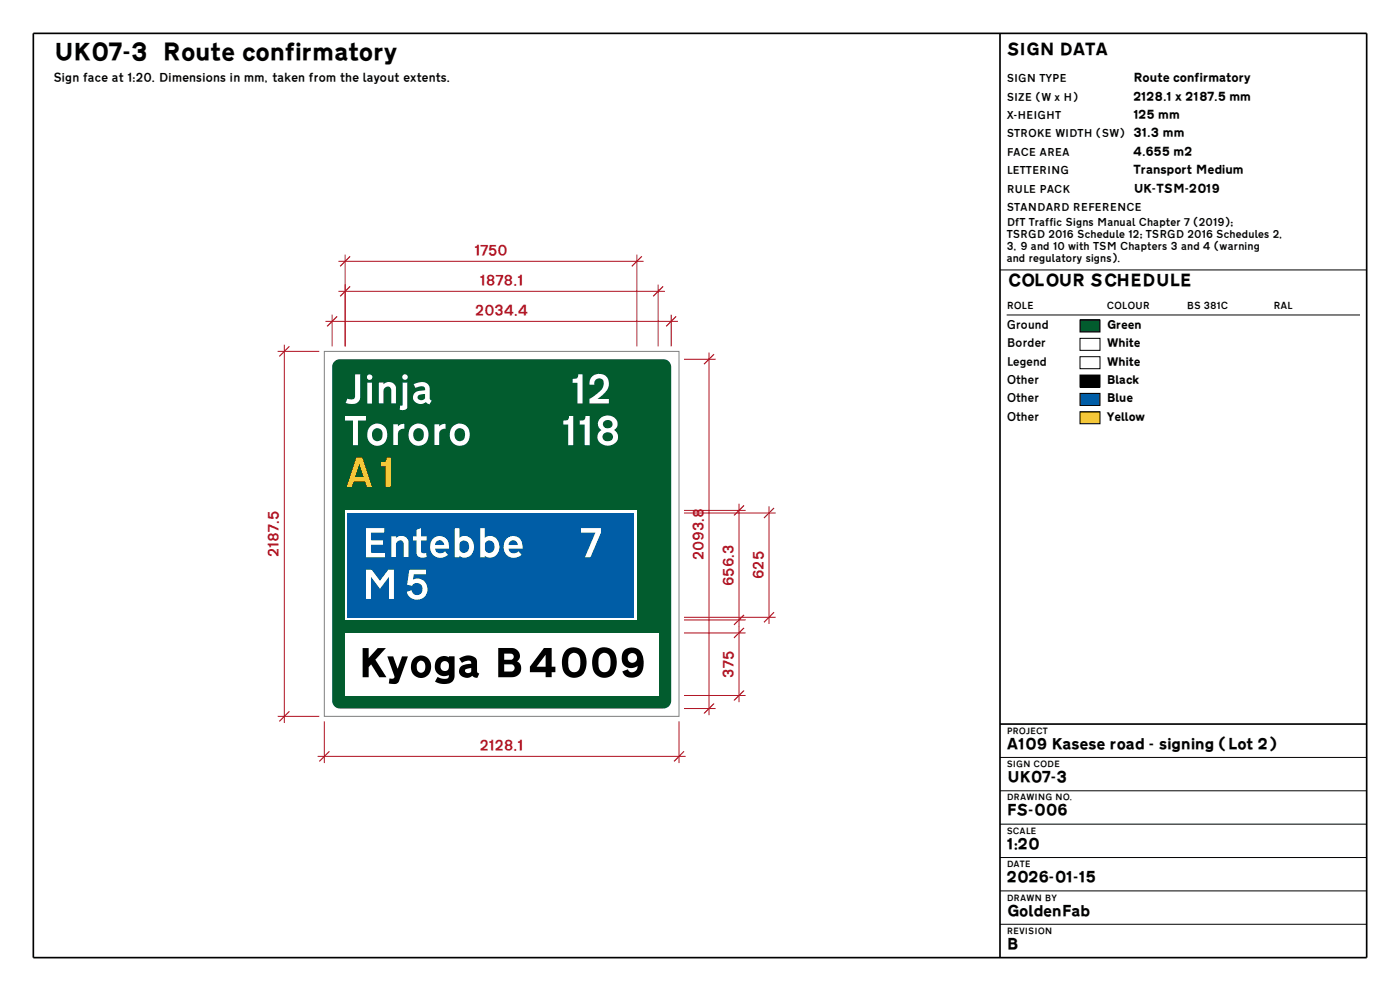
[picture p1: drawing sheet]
<svg xmlns="http://www.w3.org/2000/svg" width="420mm" height="297mm" viewBox="0 0 420 297" stroke-linecap="round" stroke-linejoin="round" font-family="sans-serif">
<path d="M100.3 108.3l.8-.5 .9-.1h97a2.34 2.34 0 0 1 2.4 2.3v100a2.34 2.34 0 0 1-2.4 2.3h-97a2.34 2.34 0 0 1-2.4-2.3v-100l.2-.9z" fill-rule="evenodd" fill="#025c2e"/>
<g fill="#fff">
<path d="M106.5 112.2h1.6v7a2.09 2.09 0 0 1-2.3 1.9l-2.1-.4 .5-1.2 1.8 .2 .5-.7zM110.2 114.7h1.4v6.2h-1.4zM110.1 113a.84 .84 0 0 1 1.6 0 .84 .84 0 0 1-1.6 0zM113.7 114.6h1.3v.6a2.2 2.2 0 0 1 3.8 .9v4.8h-1.4v-4.1a1.16 1.16 0 0 0-1.1-.9 1.16 1.16 0 0 0-1.2 .8l-.1 4.2h-1.3zM120.8 114.7h1.4v7a1.11 1.11 0 0 1-.4 1.1 1.11 1.11 0 0 1-1.2 .1 .49 .49 0 0 1-.6-.1 .49 .49 0 0 1 0-.6v-.7l.8-.1zM120.9 112.4a.83 .83 0 0 1 1.4 .4 .83 .83 0 0 1-1 1 .83 .83 0 0 1-.5-1.3zM124.1 115.1l2.4-.6a2.08 2.08 0 0 1 2.4 1.7v3.4l.6 .5-.7 1.1-.4-.2a.78 .78 0 0 0-1.2-.1 2.22 2.22 0 0 1-2.4-.3 2.22 2.22 0 0 1-.8-2.3 2.87 2.87 0 0 1 2.5-1.2l1-.1a1.06 1.06 0 0 0-.4-1.1 1.06 1.06 0 0 0-1.2-.1l-1.3 .4zM125.6 118.4a.98 .98 0 0 0 0 1.4 .98 .98 0 0 0 1.3 0l.6-.5v-1.2z" fill-rule="evenodd"/>
<path d="M103.5 124.6h6.3v1.4h-2.4v7.4h-1.5v-7.4h-2.4zM111.2 127.7l1.7-.8a3.4 3.4 0 0 1 3.3 2.9 3.4 3.4 0 0 1-2.3 3.7l-.4 .1a3 3 0 0 1-3.3-3.1v-.1a3.8 3.8 0 0 1 1-2.7zM112.2 128.7a2.13 2.13 0 0 0 1 3.5 1.97 1.97 0 0 0 1.6-1.9 1.62 1.62 0 0 0-.8-1.7 1.62 1.62 0 0 0-1.8 .1zM118 127.2h1.4v.6l.9-.7 1-.1v1.5a1.95 1.95 0 0 0-1.8 .9l-.1 4h-1.4zM123.6 127.7l1.7-.8a3.4 3.4 0 0 1 3.2 2.9 3.4 3.4 0 0 1-2.2 3.7l-.5 .1a3 3 0 0 1-3.2-3.1v-.1a3.8 3.8 0 0 1 1-2.7zM124.5 128.7a2.13 2.13 0 0 0 1 3.5 1.97 1.97 0 0 0 1.6-1.9 1.62 1.62 0 0 0-.7-1.7 1.62 1.62 0 0 0-1.9 .1zM130.4 127.2h1.4v.6l.9-.7 1-.1v1.5a1.95 1.95 0 0 0-1.9 .9v4h-1.4zM136 127.7l1.6-.8a3.4 3.4 0 0 1 3.3 2.9 3.4 3.4 0 0 1-2.2 3.7l-.5 .1a3 3 0 0 1-3.3-3.1v-.1a3.8 3.8 0 0 1 1.1-2.7zM136.9 128.7a2.13 2.13 0 0 0 1 3.5 1.97 1.97 0 0 0 1.6-1.9 1.62 1.62 0 0 0-.7-1.7 1.62 1.62 0 0 0-1.9 .1z" fill-rule="evenodd"/>
</g>
<g fill="#ffc800">
<path d="M106.9 137.2h1.8l2.9 8.7h-1.5l-.6-1.6h-3.4l-.6 1.6h-1.5zM107.8 139l-1.3 4h2.6z" fill-rule="evenodd"/>
<path d="M114.2 138.5h1.2a.92 .92 0 0 0 .6-1.2l-.1-.1h1.3v8.7h-1.5v-6.2h-1.5z" fill-rule="evenodd"/>
</g>
<g fill="#fff">
<path d="M171.8 113.5h1.1a.92 .92 0 0 0 .6-1.2v-.1h1.3v8.7h-1.6v-6.2h-1.4zM177.5 113a2.92 2.92 0 0 1 3.1-.9 2.92 2.92 0 0 1 2 2.5v1.2l-.5 1.2-1.4 1.4-1.5 1.2h3.5v1.3h-5.8v-1.3l2.5-1.8a2.96 2.96 0 0 0 1.3-4.1 1.51 1.51 0 0 0-1.8-.1 1.51 1.51 0 0 0-.6 1.7h-1.4l.1-1.4z" fill-rule="evenodd"/>
<path d="M169 126h1.2a.92 .92 0 0 0 .5-1.2v-.1h1.3v8.7h-1.5v-6.2h-1.5zM173.9 126h1.2a.92 .92 0 0 0 .5-1.2v-.1h1.3v8.7h-1.5v-6.2h-1.5zM180.1 125.4l1-.7 1-.2a3.4 3.4 0 0 1 3.1 1.9l.1 .6a1.95 1.95 0 0 1-1.1 1.9 2.42 2.42 0 0 1 1.2 2 3.1 3.1 0 0 1-3.1 2.7 3.1 3.1 0 0 1-3.1-2.9l.5-1.2 .7-.6a2.21 2.21 0 0 1-.3-3.5zM181.2 126.3a1.33 1.33 0 0 0 0 1.5 1.33 1.33 0 0 0 1.4 .5 1.25 1.25 0 0 0 1-1.4 1.25 1.25 0 0 0-1.5-1zM181.1 130a1.42 1.42 0 0 0 0 1.5 1.42 1.42 0 0 0 1.3 .7 1.4 1.4 0 0 0 1.5-1.7 1.4 1.4 0 0 0-2-.9z" fill-rule="evenodd"/>
<path d="M103.5 153h87.5v32.8h-87.5z" fill-rule="evenodd"/>
</g>
<path d="M104.3 153.8h86v31.2h-86z" fill-rule="evenodd" fill="#005da6"/>
<g fill="#fff">
<path d="M109.8 158.3h5.5v1.3h-4v2.3h3.6v1.4h-3.6v2.3l4.2 .1v1.3h-5.7zM117.4 160.7h1.4v.6a2.2 2.2 0 0 1 3.7 .9v4.8h-1.4v-4.1a1.16 1.16 0 0 0-1-1 1.16 1.16 0 0 0-1.2 .9l-.1 4.2h-1.4zM125 158.8l1.3-.5v2.5h1.7v1.1h-1.7l.1 3.4a.95 .95 0 0 0 1.4 .4l.2 1.2-.6 .2a1.85 1.85 0 0 1-2.4-1.1v-4.1h-1.1v-1.1h1.1zM130.1 161.3a2.92 2.92 0 0 1 3.1-.2 2.92 2.92 0 0 1 1.5 2.6v.7h-4.2a1.72 1.72 0 0 0 1.3 1.4 1.72 1.72 0 0 0 1.7-.6l.9 1.1a3.1 3.1 0 0 1-3.4 .7 3.1 3.1 0 0 1-2-2.8v-.2a3.7 3.7 0 0 1 1.1-2.7zM130.8 162.4l-.3 .9h2.8l-.1-.2a1.4 1.4 0 0 0-.9-1.1 1.4 1.4 0 0 0-1.5 .4zM136.4 158.3h1.4v2.9a2.85 2.85 0 0 1 3.3 0 2.85 2.85 0 0 1 1.1 3.1 2.74 2.74 0 0 1-1.5 2.5 2.74 2.74 0 0 1-2.9-.2v.4h-1.4zM138.2 162.4l-.3 .6v1.7a1.55 1.55 0 0 0 2 .9 1.55 1.55 0 0 0 .8-2.1 1.51 1.51 0 0 0-.9-1.4 1.51 1.51 0 0 0-1.6 .3zM144.1 158.3h1.3v2.9a2.85 2.85 0 0 1 3.3 0 2.85 2.85 0 0 1 1.1 3.1 2.74 2.74 0 0 1-1.5 2.5 2.74 2.74 0 0 1-2.9-.2v.4h-1.3zM145.9 162.4l-.4 .6v1.7a1.55 1.55 0 0 0 2 .9 1.55 1.55 0 0 0 .8-2.1 1.51 1.51 0 0 0-.8-1.4 1.51 1.51 0 0 0-1.6 .3zM152.1 161.3a2.92 2.92 0 0 1 3.1-.2 2.92 2.92 0 0 1 1.6 2.6v.7h-4.2a1.72 1.72 0 0 0 1.2 1.4 1.72 1.72 0 0 0 1.8-.6l.9 1.1a3.1 3.1 0 0 1-3.4 .7 3.1 3.1 0 0 1-2-2.8v-.2a3.7 3.7 0 0 1 1-2.7zM152.9 162.4l-.3 .9h2.7v-.2a1.4 1.4 0 0 0-1-1.1 1.4 1.4 0 0 0-1.4 .4z" fill-rule="evenodd"/>
<path d="M109.8 170.8h1.7l2.5 3.3 2.5-3.3h1.7v8.7h-1.5v-6.6l-2.7 3.5-2.7-3.5v6.6h-1.5z" fill-rule="evenodd"/>
<path d="M122.8 170.8h5v1.3l-3.7 .1-.2 1.5a3.1 3.1 0 0 1 4.2 1.8 3.1 3.1 0 0 1-2.1 4.1 3.1 3.1 0 0 1-3.9-2.3l1.4-.4a1.69 1.69 0 0 0 1.9 1.4 1.83 1.83 0 0 0 1.3-1.9 1.83 1.83 0 0 0-1.7-1.7l-.9 .3-.5 .6-1.5-.3z" fill-rule="evenodd"/>
<path d="M174.3 158.3h6v1.4l-3.2 7.3h-1.6l3.1-7.4h-4.3z" fill-rule="evenodd"/>
<path d="M103.5 189.7h94v18.7h-94z" fill-rule="evenodd"/>
</g>
<g fill="#000">
<path d="M108.8 194.2h1.8v3l2.7-3h2.4l-3.1 3.5 3.3 5.3h-2.1l-2.2-3.5a.42 .42 0 0 0-.5-.2 .42 .42 0 0 0-.3 .4l-.2 .2v3.1h-1.8zM116.2 196.7h1.8l1.3 3.7 1.3-3.7h1.8l-3 7.9-.9 .4-1.8-.2 .2-1.5a.87 .87 0 0 0 .9 .1 .87 .87 0 0 0 .5-.8zM124.4 197.2a3.1 3.1 0 0 1 4.9 2.1 3.1 3.1 0 0 1-2.7 3.9 3.1 3.1 0 0 1-3.3-3.3l.4-1.9zM125.4 198.4a2.22 2.22 0 0 0 .6 3.2 1.62 1.62 0 0 0 1.6-2.1 1.27 1.27 0 0 0-.7-1.3 1.27 1.27 0 0 0-1.5 .2zM131.1 197.6a2.71 2.71 0 0 1 2-1l1.5 .4 .1-.3h1.7l-.1 6.3-.4 1-.7 .6a4.9 4.9 0 0 1-4.7-.4l.7-1.1a.24 .24 0 0 1 .2-.2 .24 .24 0 0 1 .2 .2l1.4 .3h1.1l.5-.5 .1-.6a2.85 2.85 0 0 1-4.3-2.5l.2-1.3zM132.6 198.4l-.4 1a1.28 1.28 0 0 0 .9 1.7 1.28 1.28 0 0 0 1.6-1.2 1.34 1.34 0 0 0-1.4-1.8zM137.8 197.3l2.2-.8a3.2 3.2 0 0 1 2.8 .9l.3 .8v2.5a.82 .82 0 0 0 .7 1.1l-.4 1a.83 .83 0 0 1-1.4 0l-.3-.3a2.35 2.35 0 0 1-2.5 .5 2.35 2.35 0 0 1-1.5-2.1 2.26 2.26 0 0 1 1.9-1.7l1.8-.3a.89 .89 0 0 0-.5-.9 .89 .89 0 0 0-1 .1l-1.3 .5zM139.7 200.6l-.2 .3a.98 .98 0 0 0 .6 .9 .98 .98 0 0 0 1.1-.3l.2-1.3z" fill-rule="evenodd"/>
<path d="M149.5 194.2h4.2a2.25 2.25 0 0 1 2.1 1.5 2.25 2.25 0 0 1-.7 2.5 2.55 2.55 0 0 1 1.2 2.8 2.55 2.55 0 0 1-2.4 1.9l-4.4 .1zM151.3 195.9v1.8h2.1a.93 .93 0 0 0 .7-1 .93 .93 0 0 0-1-.8zM151.3 199.1v2.2h1.9a1.08 1.08 0 0 0 1.2-1 1.08 1.08 0 0 0-1-1.2z" fill-rule="evenodd"/>
<path d="M163.2 194.2h2.3v5.6h1.1v1.6l-1.1 .1v1.4h-1.8v-1.4h-4.7v-1.7zM163.7 196.2l-2.7 3.6h2.7zM169.8 194.9a3.8 3.8 0 0 1 4.3-.3 3.8 3.8 0 0 1 1.9 3.9 4.5 4.5 0 0 1-1.2 3.6v.1a3.7 3.7 0 0 1-4.3 .5 3.7 3.7 0 0 1-1.9-3.8v-1.3a4.9 4.9 0 0 1 1.2-2.7zM171.1 196.2l-.6 1.2v2.3l.3 .9 .8 .8a1.91 1.91 0 0 0 2.5-2.1v-.8a2.06 2.06 0 0 0-.6-2.2 2.06 2.06 0 0 0-2.2-.4zM178.9 194.9a3.8 3.8 0 0 1 4.3-.3 3.8 3.8 0 0 1 1.8 3.9 4.5 4.5 0 0 1-1.1 3.6l-.1 .1a3.7 3.7 0 0 1-4.2 .5 3.7 3.7 0 0 1-2-3.8l.1-1.3a4.9 4.9 0 0 1 1.2-2.7zM180.1 196.2l-.5 1.2v2.3l.3 .9 .8 .8a1.91 1.91 0 0 0 2.4-2.1l.1-.8a2.06 2.06 0 0 0-.6-2.2 2.06 2.06 0 0 0-2.2-.4zM187.2 195a3.5 3.5 0 0 1 5.8 2.2l.1 1.2a3.9 3.9 0 0 1-3.2 4.7h-.1a2.76 2.76 0 0 1-3.1-1.9l1.6-.6a1.6 1.6 0 0 0 1.9 .8 1.6 1.6 0 0 0 1.1-1.8 2.89 2.89 0 0 1-3.2 .4 2.89 2.89 0 0 1-1.6-2.8l.2-1.3zM188.3 197.2a1.45 1.45 0 0 0 2.9 0 1.45 1.45 0 0 0-2.9 0z" fill-rule="evenodd"/>
</g>
<path d="M97.3 105.3h106.4v109.4h-106.4z" fill="none" stroke="#808080" stroke-width=".3"/>
<path d="M324 95.9h6v3.6h-6z" fill="#025c2e"/>
<path d="M324 95.9h6v3.6h-6z" fill="none" stroke="#000" stroke-width=".3"/>
<path d="M324 101.4h6v3.6h-6z" fill="#fff"/>
<path d="M324 101.4h6v3.6h-6z" fill="none" stroke="#000" stroke-width=".3"/>
<path d="M324 106.9h6v3.6h-6z" fill="#fff"/>
<path d="M324 106.9h6v3.6h-6zM324 112.4h6v3.6h-6z" fill="none" stroke="#000" stroke-width=".3"/>
<path d="M324 112.4h6v3.6h-6z" fill="#000"/>
<path d="M324 117.9h6v3.6h-6z" fill="#005da6"/>
<path d="M324 117.9h6v3.6h-6z" fill="none" stroke="#000" stroke-width=".3"/>
<path d="M324 123.4h6v3.6h-6z" fill="#ffc800"/>
<path d="M300 80.9h110M302 94.4h106M324 123.4h6v3.6h-6zM300 227h110M300 237h110M300 247h110M300 257h110M300 267h110M300 277h110" fill="none" stroke="#000" stroke-width=".3"/>
<g fill="none" stroke="#b01020" stroke-width=".3">
<path d="M101.5 78.3h91.5M103.5 76.3v27.5M191 76.3v27.5M97.6 96.3h105.8M99.6 94.3v9.5M101.5 87.3h98M197.5 85.3v18.5M201.4 94.3v9.5M83.3 105.3h12.5M85.3 103.3v113.4M205.2 107.7h9.5M212.7 105.7v108.6"/>
<path d="M205.2 153h18.5M205.2 153.8h27.5M221.7 151v59.4M230.7 151.8v35.2M205.2 189.7h18.5M205.2 185.8h18.5M205.2 185h27.5M83.3 214.7h12.5M97.3 216.2v12.5M203.7 216.2v12.5M205.2 212.3h9.5M205.2 208.4h18.5"/>
<path d="M95.3 226.7h110.4"/>
</g>
<g fill="none" stroke="#b01020" stroke-width=".35">
<path d="M105 76.8l-3 3M192.5 76.8l-3 3M101.1 94.8l-3 3M105 85.8l-3 3M199 85.8l-3 3M202.9 94.8l-3 3M86.8 103.8l-3 3M214.2 106.2l-3 3M223.2 151.5l-3 3M232.2 152.3l-3 3M223.2 188.2l-3 3M223.2 184.3l-3 3"/>
<path d="M232.2 183.5l-3 3M86.8 213.2l-3 3M214.2 210.8l-3 3M223.2 206.9l-3 3M98.8 225.2l-3 3M205.2 225.2l-3 3"/>
</g>
<path d="M10 10h400v277h-400zM300 10v277M300 217h110" fill="none" stroke="#000" stroke-width=".5"/>
<text font-size="7.1" x="16" y="19">UK07-3 Route confirmatory</text>
<g font-size="5">
<text x="302" y="17">SIGN DATA</text>
<text x="302" y="86.4">COLOUR SCHEDULE</text>
</g>
<g font-size="4.6">
<text x="302" y="225">A109 Kasese road - signing (Lot 2)</text>
<text x="302" y="235">UK07-3</text>
<text x="302" y="245">FS-006</text>
<text x="302" y="255">1:20</text>
<text x="302" y="265">2026-01-15</text>
<text x="302" y="275">GoldenFab</text>
<text x="302" y="285">B</text>
</g>
<g font-size="4.3" fill="#b01020">
<text x="142.3" y="77.1">1750</text>
<text x="144" y="86.1">1878.1</text>
<text x="142.6" y="95.1">2034.4</text>
<text x="84.1" y="166.9" transform="rotate(-90 84.1 166.9)">2187.5</text>
<text x="211.5" y="167.8" transform="rotate(-90 211.5 167.8)">2093.8</text>
<text x="229.5" y="173.6" transform="rotate(-90 229.5 173.6)">625</text>
<text x="220.5" y="175.7" transform="rotate(-90 220.5 175.7)">656.3</text>
<text x="220.5" y="203.1" transform="rotate(-90 220.5 203.1)">375</text>
<text x="143.9" y="225.5">2128.1</text>
</g>
<g font-size="3.6">
<text x="16" y="25">Sign face at 1:20. Dimensions in mm, taken from the layout extents.</text>
<text x="340" y="25">Route confirmatory</text>
<text x="340" y="30.5">2128.1 x 2187.5 mm</text>
<text x="340" y="36">125 mm</text>
<text x="340" y="47">4.655 m2</text>
<text x="340" y="52.5">Transport Medium</text>
<text x="340" y="58">UK-TSM-2019</text>
</g>
<g font-size="3.4">
<text x="302" y="98.9">Ground</text>
<text x="332" y="98.9">Green</text>
<text x="302" y="104.4">Border</text>
<text x="332" y="104.4">White</text>
<text x="302" y="109.9">Legend</text>
<text x="332" y="109.9">White</text>
<text x="302" y="115.4">Other</text>
<text x="332" y="115.4">Black</text>
<text x="302" y="120.9">Other</text>
<text x="332" y="120.9">Blue</text>
<text x="302" y="126.4">Other</text>
<text x="332" y="126.4">Yellow</text>
</g>
<g font-size="3.1">
<text x="302" y="25">SIGN TYPE</text>
<text x="302" y="30.5">SIZE (W x H)</text>
<text x="302" y="36">X-HEIGHT</text>
<text x="302" y="41.5">STROKE WIDTH (SW) 31.3 mm</text>
<text x="302" y="47">FACE AREA</text>
<text x="302" y="52.5">LETTERING</text>
<text x="302" y="58">RULE PACK</text>
<text x="302" y="63.5">STANDARD REFERENCE</text>
<text x="302" y="68">DfT Traffic Signs Manual Chapter 7 (2019);</text>
<text x="302" y="71.6">TSRGD 2016 Schedule 12; TSRGD 2016 Schedules 2,</text>
<text x="302" y="75.2">3, 9 and 10 with TSM Chapters 3 and 4 (warning</text>
<text x="302" y="78.8">and regulatory signs).</text>
</g>
<g font-size="2.9">
<text x="302" y="92.9">ROLE</text>
<text x="332" y="92.9">COLOUR</text>
<text x="356" y="92.9">BS 381C</text>
<text x="382" y="92.9">RAL</text>
</g>
<g font-size="2.6">
<text x="302" y="220.2">PROJECT</text>
<text x="302" y="230.2">SIGN CODE</text>
<text x="302" y="240.2">DRAWING NO.</text>
<text x="302" y="250.2">SCALE</text>
<text x="302" y="260.2">DATE</text>
<text x="302" y="270.2">DRAWN BY</text>
<text x="302" y="280.2">REVISION</text>
</g>
</svg>
